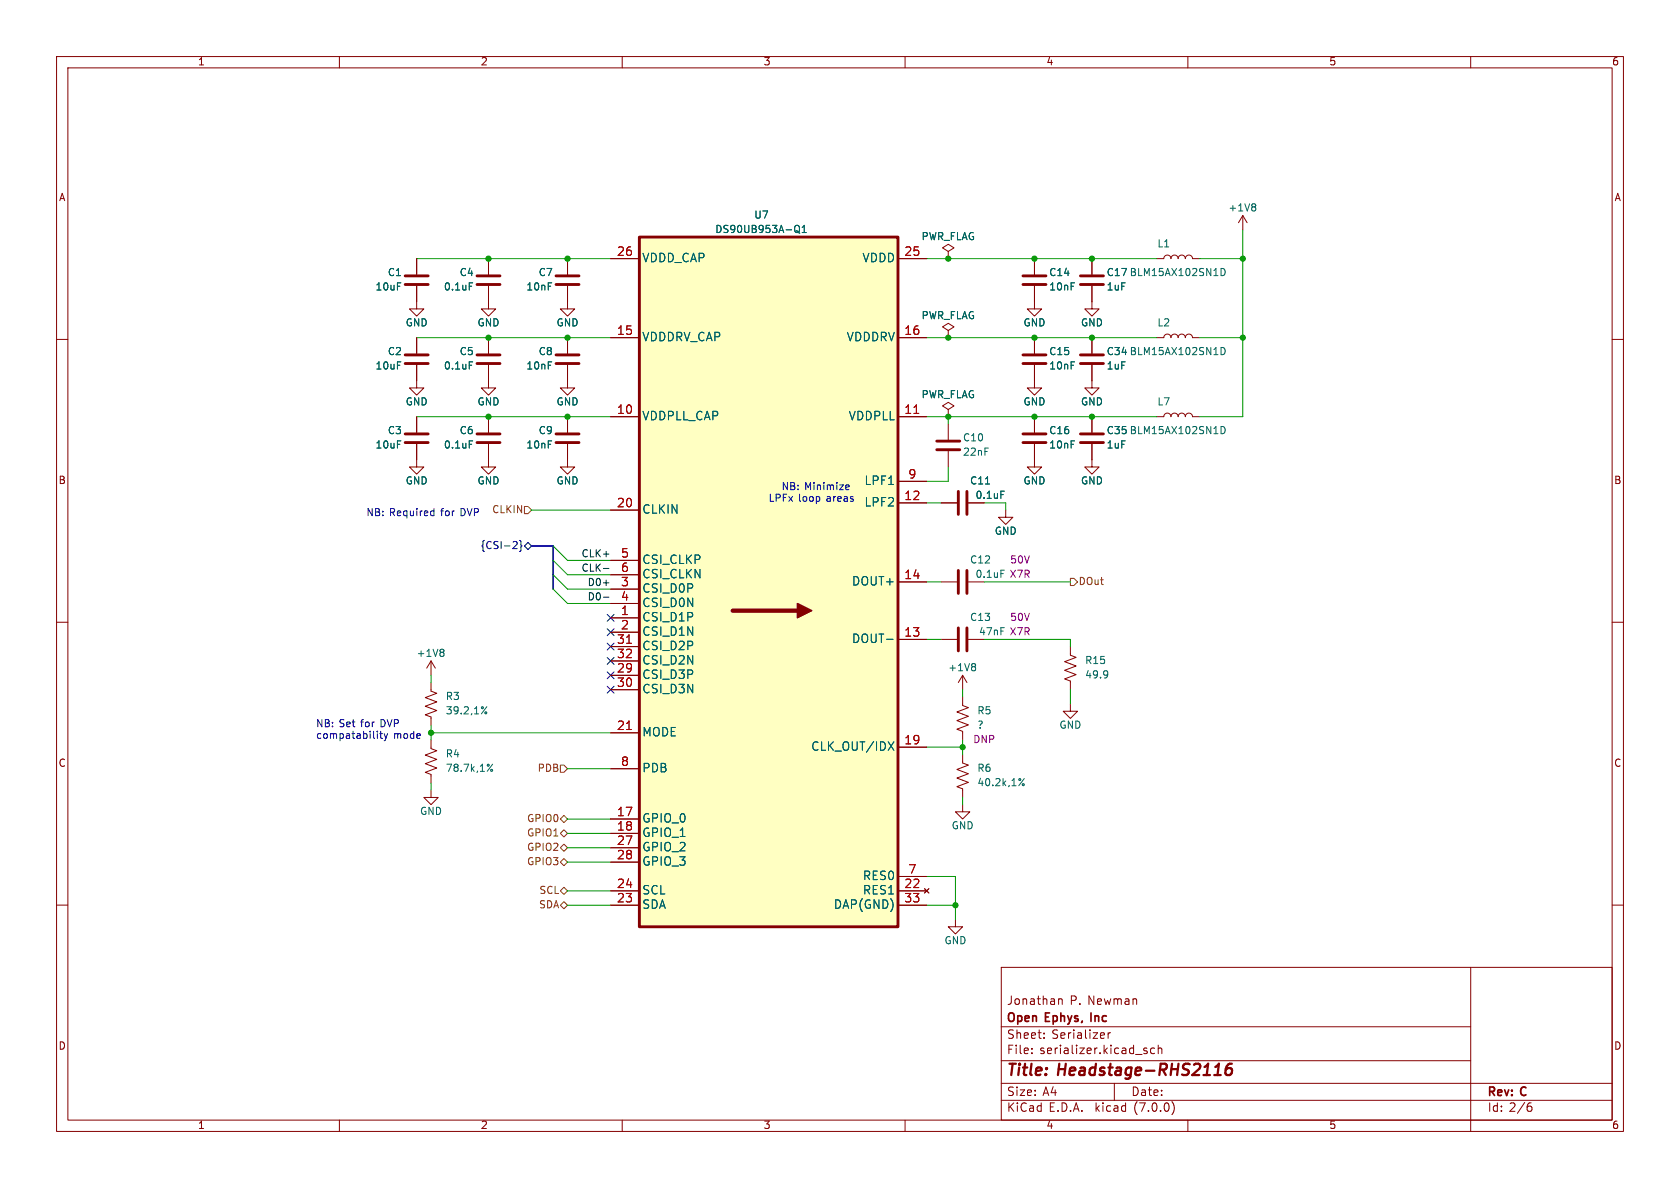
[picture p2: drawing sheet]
<svg xmlns="http://www.w3.org/2000/svg" width="297mm" height="210mm" viewBox="0 0 297 210" stroke-linecap="round" stroke-linejoin="round" font-family="sans-serif">
<g fill="none" stroke="#840000" stroke-width=".18">
<path d="M10 10h277v190h-277zM12 12h273v186h-273zM60 10v2M110 10v2M160 10v2M210 10v2M260 10v2M219.7 38.1l-.8 1.3M219.7 38.1v2.5M219.7 38.1l.8 1.3M10 60h2M73.7 50.5v4.1h-1.3l1.3 1.3 1.2-1.3h-1.2"/>
<path d="M73.7 45.7v2.8M73.7 59.7v2.8M86.4 50.5v4.1h-1.3l1.3 1.3 1.2-1.3h-1.2M86.4 45.7v2.8M86.4 59.7v2.8M100.3 50.5v4.1h-1.2l1.2 1.3 1.3-1.3h-1.3M100.3 45.7v2.8M100.3 59.7v2.8M107.9 59.7h5.1M107.9 45.7h5.1M158.7 59.7h5.1M158.7 45.7h5.1"/>
<path d="M167.6 44.5l1.1-.7-1.1-.6-1 .6 1 .7v1.2M167.6 45.7h.1M167.6 58.4l1.1-.6-1.1-.6-1 .6 1 .6v1.3M167.6 59.7h.1M182.9 50.5v4.1h1.2l-1.2 1.3-1.3-1.3h1.3M182.9 45.7v2.8M182.9 59.7v2.8M193 50.5v4.1h1.3l-1.3 1.3-1.2-1.3h1.2M193 45.7v2.8M193 59.7v2.8M204.5 59.7h1.2a.64 .64 0 0 1 .7-.6 .64 .64 0 0 1 .6 .6 .64 .64 0 0 1 .6-.6 .64 .64 0 0 1 .7 .6 .64 .64 0 0 1 .6-.6 .64 .64 0 0 1 .6 .6 .64 .64 0 0 1 .7-.6 .64 .64 0 0 1 .6 .6h1.3M204.5 45.7h1.2a.64 .64 0 0 1 .7-.6 .64 .64 0 0 1 .6 .6 .64 .64 0 0 1 .6-.6 .64 .64 0 0 1 .7 .6 .64 .64 0 0 1 .6-.6 .64 .64 0 0 1 .6 .6 .64 .64 0 0 1 .7-.6 .64 .64 0 0 1 .6 .6h1.3"/>
<path d="M285 60h2M73.7 78.5v4.1h-1.3l1.3 1.2 1.2-1.2h-1.2M73.7 64.5v4.1h-1.3l1.3 1.3 1.2-1.3h-1.2M73.7 73.7v2.8M86.4 78.5v4.1h-1.3l1.3 1.2 1.2-1.2h-1.2M86.4 64.5v4.1h-1.3l1.3 1.3 1.2-1.3h-1.2M86.4 73.7v2.8M100.3 78.5v4.1h-1.2l1.2 1.2 1.3-1.2h-1.3M100.3 64.5v4.1h-1.2l1.2 1.3 1.3-1.3h-1.3M100.3 73.7v2.8M107.9 73.7h5.1M158.7 73.7h5.1"/>
<path d="M167.6 72.4l1.1-.6-1.1-.7-1 .7 1 .6v1.3M167.6 73.7h.1M167.6 74.9v2.8M167.6 79.8v2.8M182.9 78.5v4.1h1.2l-1.2 1.2-1.3-1.2h1.3M182.9 64.5v4.1h1.2l-1.2 1.3-1.3-1.3h1.3M182.9 73.7v2.8M193 78.5v4.1h1.3l-1.3 1.2-1.2-1.2h1.2M193 64.5v4.1h1.3l-1.3 1.3-1.2-1.3h1.2M193 73.7v2.8M204.5 73.7h1.2a.64 .64 0 0 1 .7-.7 .64 .64 0 0 1 .6 .7 .64 .64 0 0 1 .6-.7 .64 .64 0 0 1 .7 .7 .64 .64 0 0 1 .6-.7 .64 .64 0 0 1 .6 .7 .64 .64 0 0 1 .7-.7 .64 .64 0 0 1 .6 .7h1.3M107.9 90.2h5.1"/>
<path d="M107.9 99.1h5.1M158.7 88.9h5.1M158.7 85.1h5.1M166.4 88.9h2.8M171.2 88.9h2.8M177.8 90.2v1.2h1.3l-1.3 1.3-1.3-1.3h1.3M10 110h2M76.2 116.8v2.6M76.2 116.8l-.8 1.3M76.2 116.8l.8 1.3M107.9 109.2h5.1M107.9 111.8h5.1"/>
<path d="M107.9 119.4h5.1M107.9 104.1h5.1M107.9 114.3h5.1M107.9 116.8h5.1M107.9 106.7h5.1M107.9 101.6h5.1M158.7 113h5.1M158.7 102.9h5.1M166.4 113h2.8M166.4 102.9h2.8M170.2 119.4l-.8 1.3M170.2 119.4v2.5"/>
<path d="M170.2 119.4l.7 1.3M171.2 113h2.8M171.2 102.9h2.8M189.2 114.3v1.5l1 .4-2 .8 2 .7-2 .8 2 .8-2 .7 1 .4v1.5M285 110h2M76.2 120.7v1.5l1 .4-2 .7 2 .8-2 .7 2 .8-2 .8 1 .3v1.6M76.2 130.8v1.5l1 .4-2 .8 2 .7-2 .8 2 .8-2 .7 1 .4v1.5M76.2 139.7v1.3h1.3l-1.3 1.2-1.3-1.2h1.3M107.9 129.5h5.1M107.9 121.9h5.1M107.9 135.9h5.1M158.7 132.1h5.1"/>
<path d="M170.2 123.2v1.5l1 .4-2 .8 2 .7-2 .8 2 .7-2 .8 1 .4v1.5M170.2 133.4v1.5l1 .4-2 .7 2 .8-2 .7 2 .8-2 .8 1 .3v1.6M189.2 124.5v1.2h1.3l-1.3 1.3-1.2-1.3h1.2M10 160h2M107.9 144.8h5.1M107.9 147.3h5.1M107.9 157.5h5.1M107.9 149.9h5.1M107.9 152.4h5.1M158.7 157.5h5.1M158.7 154.9h5.1M163.4 157.1l.8 .8"/>
<path d="M164.2 157.1l-.8 .8M170.2 142.2v1.3h1.2l-1.2 1.3-1.3-1.3h1.3M285 160h2M107.9 160h5.1M158.7 160h5.1M168.9 162.6v1.2h1.3l-1.3 1.3-1.3-1.3h1.3M177 171h108v27h-108zM187.1 176.7l.3-.1h.3l.1 1M260 171v29M60 198v2M110 198v2M160 198v2"/>
<path d="M177 194.5h108M177 191.5h108M177 187.5h83M177 181.5h83M182.4 186.1v.2M182.4 185.3v.2M184.6 183.4v.2M184.6 182.6v.2M195.9 182.6v1M196.3 182.6h-.3l-.1 .2M197 191.5v3M202.4 185.8h.4v.2l-.2 .3h-.3"/>
<path d="M202.4 185.3h.4M204.1 185.3h-.4l-.3 .2v.5l.1 .2h.6M204.8 185.4l.2-.1h.3l.1 1M204.8 184.8v1.5M207.2 194.7a1.72 1.72 0 0 1 0 2.3M210 198v2M270.3 195.5h.2l.3 .3v.5l-.5 .2M270.4 195h-.1"/>
</g>
<path d="M214.7 190h1.1M215.3 188.3l.2-.3-.3 2M217.8 188a.91 .91 0 0 0-1.1 .9l-.1 .8 .2 .2a.66 .66 0 0 0 1-.2v-.5l-.1-.3a.66 .66 0 0 0-1 .3" fill="none" stroke="#840000" stroke-width=".4"/>
<g fill="none" stroke="#006464" stroke-width=".18">
<path d="M221.8 36l.2 .3-.2 .3 .2 .2v.3l-.2 .2M83 50h.6M140.5 40l.3-.2a.43 .43 0 0 1 .5 .5v.4a.43 .43 0 0 1-.3 .4 .43 .43 0 0 1-.5-.2M140.7 40.8l.7 .4M141.8 41.1h.7M141.8 40.2l.4-.4v1.3M215.9 47.5a.64 .64 0 0 1 .7 .6 .64 .64 0 0 1-.7 .6zM83 77.9h.6M83 64h.6M215.9 61.4a.64 .64 0 0 1 .7 .7 .64 .64 0 0 1-.7 .6zM215.9 75.4a.64 .64 0 0 1 .7 .6 .64 .64 0 0 1-.7 .7zM176.9 86.8h.6"/>
<path d="M78.3 114.8l.2 .2-.2 .3 .2 .3v.2l-.2 .2M156.7 113h1.2M172.2 117.3l.3 .2-.3 .4 .3 .2v.2l-.3 .3M176.9 100.8h.6M195.7 118.6l.1 .1a1.07 1.07 0 0 1-.1 1M195.8 119.1l-.1 .2M85.8 125.9l.1-.1 .2 .2-.2 .2-.1-.1M86.1 124.9l-1 1.3M87.1 135.1l-1 1.3M157 131.1l1 1.5M158 131.1l-1 1.5M181.1 137.6l-1 1.3"/>
<circle cx="86.9" cy="136.2" r=".18"/>
<circle cx="180.9" cy="138.7" r=".18"/>
</g>
<g fill="none" stroke="#840000" stroke-width=".51">
<path d="M71.6 50.3h4.1M71.6 48.8h4.1M84.3 50.3h4.1M84.3 48.8h4.1M98.3 50.3h4.1M98.3 48.8h4.1M113 41.9h45.7v121.9h-45.7zM180.8 50.3h4.1M180.8 48.8h4.1M191 50.3h4.1M191 48.8h4.1M71.6 78.2h4.1"/>
<path d="M71.6 76.7h4.1M71.6 64.3h4.1M71.6 62.7h4.1M84.3 78.2h4.1M84.3 76.7h4.1M84.3 64.3h4.1M84.3 62.7h4.1M98.3 78.2h4.1M98.3 76.7h4.1M98.3 64.3h4.1M98.3 62.7h4.1M165.6 79.5h4.1"/>
<path d="M165.6 78h4.1M180.8 78.2h4.1M180.8 76.7h4.1M180.8 64.3h4.1M180.8 62.7h4.1M191 78.2h4.1M191 76.7h4.1M191 64.3h4.1M191 62.7h4.1M169.4 86.9v4M170.9 86.9v4M169.4 100.8v4.1"/>
<path d="M169.4 111v4.1M170.9 100.8v4.1M170.9 111v4.1"/>
</g>
<path d="M113 41.9h45.7v121.9h-45.7z" fill="#ffffc2" stroke="#ffffc2" stroke-width=".18"/>
<path d="M129.5 108h11.5" fill="none" stroke="#840000" stroke-width=".76"/>
<path d="M141 106.7l2.5 1.3-2.5 1.2z" fill="#840000" stroke="#840000" stroke-width=".25"/>
<g fill="none" stroke="#000084" stroke-width=".18">
<path d="M90.9 95.7l.4 .1 .1 .3-.8 .9h.8M91.9 95.5l.2 .2v.6l.2 .2-.2 .2v.6l-.2 .2M92.7 96.5l.6-.6 .7 .6-.7 .7zM107.3 116.2l1.3 1.2M107.3 108.6l1.3 1.2M107.3 111.2l1.3 1.2M107.3 118.8l1.3 1.2M107.3 113.7l1.3 1.2M108.6 116.2l-1.3 1.2M108.6 108.6l-1.3 1.2M108.6 111.2l-1.3 1.2M108.6 118.8l-1.3 1.2"/>
<path d="M108.6 113.7l-1.3 1.2M107.3 121.3l1.3 1.2M108.6 121.3l-1.3 1.2"/>
</g>
<path d="M92.7 89.5h.6l.7 .7-.7 .6h-.6zM189.2 102.2h.7l.6 .7-.6 .6h-.7zM99.1 135.3h.6l.6 .6-.6 .6h-.6zM99.1 144.8l.6-.7 .6 .7-.6 .6zM99.1 147.3l.6-.6 .6 .6-.6 .7zM99.1 152.4l.6-.6 .6 .6-.6 .6zM99.1 157.5l.6-.7 .6 .7-.6 .6zM99.1 149.9l.6-.7 .6 .7-.6 .6zM99.1 160l.6-.6 .6 .6-.6 .7z" fill="none" stroke="#725600" stroke-width=".18"/>
<path d="M106.7 103h.9M106.7 100.5h.9M106.7 105.6h.9" fill="none" stroke="#0f0f0f" stroke-width=".18"/>
<path d="M76.4 90.3l.3 .1M76.7 89.9v1.3M76.7 91.1l-.3 .1M149.6 86.5h.5M149.6 85.8l.3-.1 .2 .3-.6 .1M67.1 129.7h.5M67.3 129.3v1.1l.3 .1M67.9 129.7l.3 .8M68.2 130.5l-.3 .5M68.5 129.7l-.3 .8" fill="none" stroke="#0000c2" stroke-width=".18"/>
<path d="M94 96.5h3.8v7.6" fill="none" stroke="#000084" stroke-width=".3"/>
<g fill="none" stroke="#009600" stroke-width=".18">
<path d="M73.7 59.7h34.2M73.7 45.7h34.2M163.8 59.7h40.7M163.8 45.7h40.7M212.1 59.7h7.6M212.1 45.7h7.6M219.7 40.6v33.1h-7.6M73.7 73.7h34.2M163.8 73.7h40.7M167.6 73.7v1.2M94 90.2h13.9M97.8 99.1l2.5 2.5h7.6"/>
<path d="M97.8 96.5l2.5 2.6h7.6M163.8 88.9h2.6M167.6 82.6v2.5h-3.8M174 88.9h3.8v1.3M76.2 119.4v1.3M97.8 101.6l2.5 2.5h7.6M97.8 104.1l2.5 2.6h7.6M163.8 102.9h2.6M163.8 113h2.6M174 102.9h15.2M174 113h15.2v1.3M76.2 129.5h31.7"/>
<path d="M76.2 128.3v2.5M76.2 138.4v1.3M100.3 135.9h7.6M163.8 132.1h6.4M170.2 121.9v1.3M170.2 130.8v2.6M189.2 121.9v2.6M100.3 157.5h7.6M100.3 149.9h7.6M100.3 147.3h7.6M100.3 152.4h7.6M100.3 144.8h7.6"/>
<path d="M163.8 154.9h5.1v7.7M170.2 141v1.2M100.3 160h7.6M163.8 160h5.1"/>
</g>
<g fill="#009600" stroke="#009600" stroke-width=".18">
<circle cx="86.4" cy="45.7" r=".46"/>
<circle cx="100.3" cy="59.7" r=".46"/>
<circle cx="100.3" cy="73.7" r=".46"/>
<circle cx="86.4" cy="73.7" r=".46"/>
<circle cx="100.3" cy="45.7" r=".46"/>
<circle cx="86.4" cy="59.7" r=".46"/>
<circle cx="168.9" cy="160" r=".46"/>
<circle cx="170.2" cy="132.1" r=".46"/>
<circle cx="182.9" cy="73.7" r=".46"/>
<circle cx="167.6" cy="59.7" r=".46"/>
<circle cx="167.6" cy="73.7" r=".46"/>
<circle cx="182.9" cy="59.7" r=".46"/>
<circle cx="193" cy="73.7" r=".46"/>
<circle cx="193" cy="59.7" r=".46"/>
<circle cx="193" cy="45.7" r=".46"/>
<circle cx="219.7" cy="59.7" r=".46"/>
<circle cx="219.7" cy="45.7" r=".46"/>
<circle cx="167.6" cy="45.7" r=".46"/>
<circle cx="182.9" cy="45.7" r=".46"/>
<circle cx="76.2" cy="129.5" r=".46"/>
</g>
<g font-size="2.8" fill="#840000">
<text x="178" y="190.8">Title:</text>
<text x="187.1" y="190.8">Headstage-RHS2116</text>
</g>
<g font-size="2.1" fill="#a90000">
<text x="109" y="45.5">26</text>
<text x="159.8" y="45.5">25</text>
<text x="109" y="59.4">15</text>
<text x="159.8" y="59.4">16</text>
<text x="109" y="73.4">10</text>
<text x="159.8" y="73.4">11</text>
<text x="109" y="89.9">20</text>
<text x="159.8" y="88.6">12</text>
<text x="160.5" y="84.8">9</text>
<text x="109.7" y="98.8">5</text>
<text x="109.7" y="101.3">6</text>
<text x="109.7" y="103.9">3</text>
<text x="109.7" y="106.4">4</text>
<text x="159.8" y="102.6">14</text>
<text x="109.7" y="109">1</text>
<text x="109.7" y="111.5">2</text>
<text x="159.8" y="112.8">13</text>
<text x="109" y="119.1">29</text>
<text x="109" y="114">31</text>
<text x="109" y="116.6">32</text>
<text x="109" y="121.7">30</text>
<text x="109" y="129.3">21</text>
<text x="159.8" y="131.8">19</text>
<text x="109.7" y="135.6">8</text>
<text x="109" y="144.5">17</text>
<text x="109" y="147.1">18</text>
<text x="109" y="149.6">27</text>
<text x="109" y="152.1">28</text>
<text x="160.5" y="154.7">7</text>
<text x="109" y="159.8">23</text>
<text x="109" y="157.2">24</text>
<text x="159.8" y="157.2">22</text>
<text x="159.8" y="159.8">33</text>
</g>
<g font-size="2.1" fill="#006464">
<text x="113.5" y="46.7">VDDD_CAP</text>
<text x="152.4" y="46.7">VDDD</text>
<text x="113.5" y="60.6">VDDDRV_CAP</text>
<text x="149.6" y="60.6">VDDDRV</text>
<text x="113.5" y="74.6">VDDPLL_CAP</text>
<text x="150" y="74.6">VDDPLL</text>
<text x="152.7" y="89.8">LPF2</text>
<text x="152.7" y="86">LPF1</text>
<text x="113.5" y="91.1">CLKIN</text>
<text x="113.5" y="100">CSI_CLKP</text>
<text x="113.5" y="105.1">CSI_D0P</text>
<text x="113.5" y="107.6">CSI_D0N</text>
<text x="113.5" y="102.5">CSI_CLKN</text>
<text x="150.5" y="103.8">DOUT+</text>
<text x="113.5" y="110.2">CSI_D1P</text>
<text x="113.5" y="112.7">CSI_D1N</text>
<text x="150.5" y="114">DOUT-</text>
<text x="113.5" y="115.2">CSI_D2P</text>
<text x="113.5" y="117.8">CSI_D2N</text>
<text x="113.5" y="120.3">CSI_D3P</text>
<text x="113.5" y="122.9">CSI_D3N</text>
<text x="113.5" y="130.5">MODE</text>
<text x="113.5" y="136.8">PDB</text>
<text x="143.3" y="133">CLK_OUT/IDX</text>
<text x="113.5" y="145.7">GPIO_0</text>
<text x="113.5" y="148.3">GPIO_1</text>
<text x="113.5" y="150.8">GPIO_2</text>
<text x="113.5" y="153.3">GPIO_3</text>
<text x="152.5" y="155.9">RES0</text>
<text x="113.5" y="161">SDA</text>
<text x="113.5" y="158.4">SCL</text>
<text x="147.3" y="161">DAP(GND)</text>
<text x="152.5" y="158.4">RES1</text>
</g>
<g font-size="2.1" fill="#840000">
<text x="178" y="177.9">Jonathan</text>
<text x="189.1" y="177.9">P. Newman</text>
<text x="178" y="183.9">Sheet:</text>
<text x="178" y="181.1">Open</text>
<text x="184.9" y="181.1">Ephys,</text>
<text x="185.9" y="183.9">Serializer</text>
<text x="193.4" y="181.1">Inc</text>
<text x="178" y="186.6">File:</text>
<text x="183.8" y="186.6">serializer.kicad_sch</text>
<text x="178" y="196.8">KiCad</text>
<text x="178" y="194">Size:</text>
<text x="184.3" y="194">A4</text>
<text x="185.4" y="196.8">E.D.A.</text>
<text x="193.7" y="196.8">kicad</text>
<text x="200" y="194">Date:</text>
<text x="200.6" y="196.8">(7.0.0)</text>
<text x="263" y="194.2">Rev:</text>
<text x="263" y="196.8">Id: 2/6</text>
<text x="269" y="194.2">C</text>
</g>
<g font-size="1.8" fill="#840000">
<text x="35" y="11.8">1</text>
<text x="85" y="11.8">2</text>
<text x="135" y="11.8">3</text>
<text x="185" y="11.8">4</text>
<text x="235" y="11.8">5</text>
<text x="285" y="11.8">6</text>
<text x="10.4" y="35.8">A</text>
<text x="285.4" y="35.8">A</text>
<text x="10.3" y="85.8">B</text>
<text x="285.3" y="85.8">B</text>
<text x="10.3" y="135.8">C</text>
<text x="285.3" y="135.8">C</text>
<text x="10.3" y="185.8">D</text>
<text x="285.3" y="185.8">D</text>
<text x="35" y="199.8">1</text>
<text x="85" y="199.8">2</text>
<text x="135" y="199.8">3</text>
<text x="185" y="199.8">4</text>
<text x="235" y="199.8">5</text>
<text x="285" y="199.8">6</text>
</g>
<g font-size="1.8" fill="#006464">
<text x="126.4" y="41.5">DS90UB953A-Q1</text>
<text x="133.3" y="38.9">U7</text>
<text x="217.1" y="37.7">+1V8</text>
<text x="162.9" y="42.7">PWR_FLAG</text>
<text x="204.6" y="44">L1</text>
<text x="66.3" y="51.6">10uF</text>
<text x="68.5" y="49.1">C1</text>
<text x="78.4" y="51.6">0.1uF</text>
<text x="81.2" y="49.1">C4</text>
<text x="93" y="51.6">10nF</text>
<text x="95.2" y="49.1">C7</text>
<text x="185.4" y="49.1">C14</text>
<text x="185.4" y="51.6">10nF</text>
<text x="195.6" y="49.1">C17 BLM15AX102SN1D</text>
<text x="195.6" y="51.6">1uF</text>
<text x="195.6" y="49.1">C17</text>
<text x="71.7" y="58">GND</text>
<text x="84.4" y="58">GND</text>
<text x="98.3" y="58">GND</text>
<text x="162.9" y="56.7">PWR_FLAG</text>
<text x="180.9" y="58">GND</text>
<text x="191" y="58">GND</text>
<text x="204.6" y="58">L2</text>
<text x="66.3" y="65.6">10uF</text>
<text x="68.5" y="63.1">C2</text>
<text x="78.4" y="65.6">0.1uF</text>
<text x="81.2" y="63.1">C5</text>
<text x="93" y="65.6">10nF</text>
<text x="95.2" y="63.1">C8</text>
<text x="185.4" y="63.1">C15</text>
<text x="185.4" y="65.6">10nF</text>
<text x="195.6" y="63.1">C34 BLM15AX102SN1D</text>
<text x="195.6" y="65.6">1uF</text>
<text x="195.6" y="63.1">C34</text>
<text x="71.7" y="71.9">GND</text>
<text x="84.4" y="71.9">GND</text>
<text x="98.3" y="71.9">GND</text>
<text x="162.9" y="70.7">PWR_FLAG</text>
<text x="180.9" y="71.9">GND</text>
<text x="191" y="71.9">GND</text>
<text x="204.6" y="71.9">L7</text>
<text x="68.5" y="77">C3</text>
<text x="81.2" y="77">C6</text>
<text x="95.2" y="77">C9</text>
<text x="185.4" y="77">C16</text>
<text x="195.6" y="77">C35 BLM15AX102SN1D</text>
<text x="195.6" y="77">C35</text>
<text x="66.3" y="79.6">10uF</text>
<text x="78.4" y="79.6">0.1uF</text>
<text x="93" y="79.6">10nF</text>
<text x="170.2" y="78.3">C10</text>
<text x="170.2" y="80.8">22nF</text>
<text x="185.4" y="79.6">10nF</text>
<text x="195.6" y="79.6">1uF</text>
<text x="71.7" y="85.9">GND</text>
<text x="84.4" y="85.9">GND</text>
<text x="98.3" y="85.9">GND</text>
<text x="171.4" y="85.9">C11</text>
<text x="172.4" y="88.5">0.1uF</text>
<text x="180.9" y="85.9">GND</text>
<text x="191" y="85.9">GND</text>
<text x="175.8" y="94.8">GND</text>
<text x="171.4" y="99.9">C12</text>
<text x="172.4" y="102.4">0.1uF</text>
<text x="171.4" y="110">C13</text>
<text x="173" y="112.6">47nF</text>
<text x="73.6" y="116.4">+1V8</text>
<text x="167.6" y="118.9">+1V8</text>
<text x="191.8" y="117.7">R15</text>
<text x="78.7" y="124">R3</text>
<text x="191.8" y="120.2">49.9</text>
<text x="78.7" y="126.6">39.2,1%</text>
<text x="172.7" y="126.6">R5</text>
<text x="172.7" y="129.1">?</text>
<text x="187.2" y="129.1">GND</text>
<text x="78.7" y="134.2">R4</text>
<text x="78.7" y="136.7">78.7k,1%</text>
<text x="172.7" y="136.7">R6</text>
<text x="172.7" y="139.3">40.2k,1%</text>
<text x="74.2" y="144.3">GND</text>
<text x="168.2" y="146.9">GND</text>
<text x="166.9" y="167.2">GND</text>
</g>
<g font-size="1.8" fill="#0000c2">
<text x="135.8" y="88.9">LPFx loop</text>
<text x="138" y="86.8">NB: Minimize</text>
<text x="146.1" y="88.9">areas</text>
<text x="64.8" y="91.4">NB: Required</text>
<text x="78" y="91.4">for</text>
<text x="81.6" y="91.4">DVP</text>
<text x="55.9" y="128.8">NB: Set</text>
<text x="55.9" y="130.8">compatability</text>
<text x="63.9" y="128.8">for</text>
<text x="67.4" y="128.8">DVP</text>
<text x="69.6" y="130.8">mode</text>
</g>
<g font-size="1.8" fill="#725600">
<text x="86.9" y="91">CLKIN</text>
<text x="190.7" y="103.7">DOut</text>
<text x="94.9" y="136.7">PDB</text>
<text x="93.1" y="145.6">GPIO0</text>
<text x="93.1" y="148.1">GPIO1</text>
<text x="93.1" y="153.2">GPIO3</text>
<text x="93.1" y="150.7">GPIO2</text>
<text x="95.2" y="160.8">SDA</text>
<text x="95.2" y="158.3">SCL</text>
</g>
<text font-size="1.8" fill="#000084" x="84.8" y="97.3">{CSI-2}</text>
<g font-size="1.8" fill="#0f0f0f">
<text x="102.7" y="101.3">CLK-</text>
<text x="102.7" y="98.7">CLK+</text>
<text x="103.8" y="103.8">D0+</text>
<text x="103.8" y="106.3">D0-</text>
</g>
<g font-size="1.8" fill="#840084">
<text x="178.5" y="99.9">50V</text>
<text x="178.4" y="102.4">X7R</text>
<text x="178.4" y="112.6">X7R</text>
<text x="178.5" y="110">50V</text>
<text x="172" y="131.6">DNP</text>
</g>
</svg>
